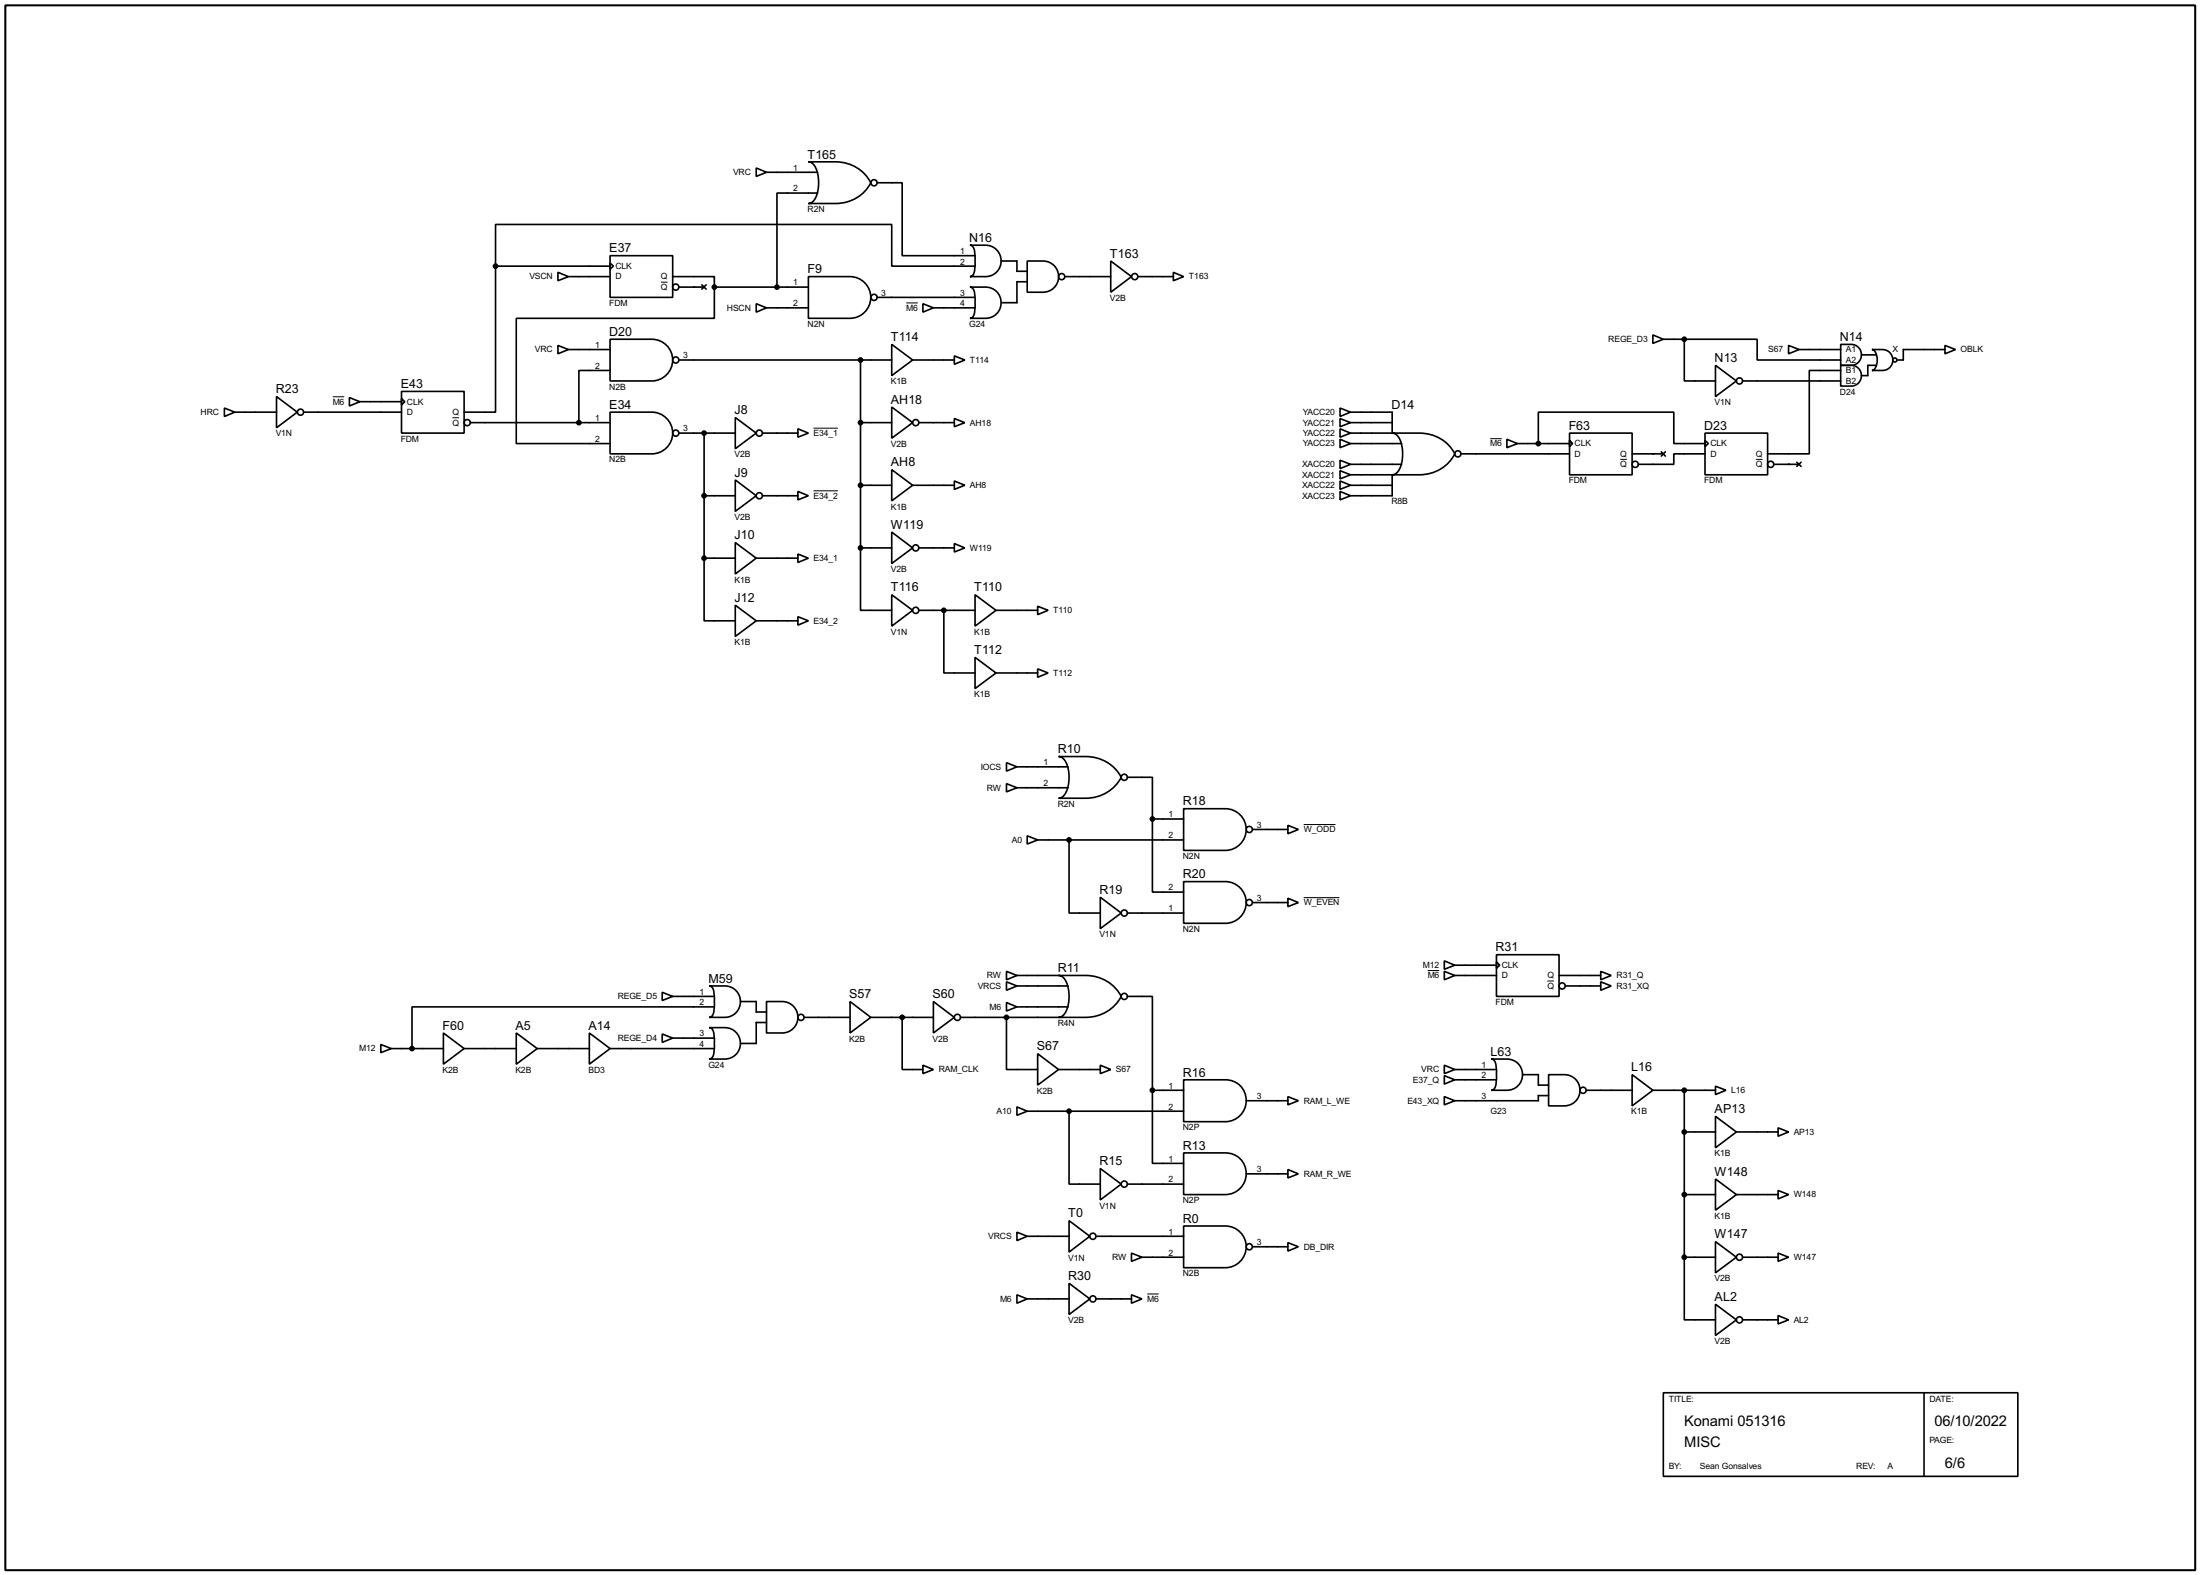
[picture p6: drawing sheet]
<svg xmlns="http://www.w3.org/2000/svg" width="536mm" height="383mm" viewBox="0 0 536 383" stroke-linecap="round" stroke-linejoin="round" font-family="sans-serif">
<path d="M1.3 1.3h533.4v381h-533.4z" fill="none" stroke="#000" stroke-width=".5"/>
<g fill="none" stroke="#000" stroke-width=".4">
<path d="M196.9 39.4h6.6a9.5 9.5 0 0 1 8.6 5.1 9.4 9.4 0 0 1-8.6 5.1h-6.6a3.2 3.2 0 0 0 2.3-3.2 7.9 7.9 0 0 0-1.3-6.6zM184.2 40.9l2.5 1.1-2.5 1zM186.7 42h12.5M199.2 47h-9.9v22.9M213.7 44.5h6.1v17.8h17.7M236.3 59.7h3.8a3.8 3.8 0 0 1 3.8 3.8 3.8 3.8 0 0 1-3.8 3.9h-3.8a1.73 1.73 0 0 0 1.2-2 16.7 16.7 0 0 0-.4-5.1l-.3-.4zM120.7 64.8v-10.1h96.5v10.1h20.3M120.7 64.8v35.6h-7.6M120.7 64.8h27.9M135.9 66.3l2.6 1.1-2.6 1zM138.5 67.4h10.1M148.6 62.3h15.3v10.1h-15.3z"/>
<path d="M148.6 64.1l.8 .7-.8 .8zM163.9 67.4h10.1v2.5M165.4 69.9h6.1M171 69.4l1 1M172 69.4l-1 1M174 69.9v7.6h-48.2v30.5h22.8M174 69.9h22.9M184.2 74l2.5 1-2.5 1zM186.7 75h10.2M196.9 67.4h10.2a5.1 5.1 0 0 1 5 5 5.1 5.1 0 0 1-5 5.1h-10.2zM213.7 72.4h23.8M224.8 74l2.6 1-2.6 1z"/>
<path d="M227.4 75h10.1M236.3 69.9h3.8a3.8 3.8 0 0 1 3.8 3.8 3.8 3.8 0 0 1-3.8 3.8h-3.8a1.73 1.73 0 0 0 1.2-1.9 16.4 16.4 0 0 0-.4-5.1l-.3-.4zM243.9 63.6h3.8v2.5h2.5M250.2 63.6h3.9a3.8 3.8 0 0 1 3.8 3.8 3.8 3.8 0 0 1-3.8 3.8h-3.9zM250.2 68.6h-2.5v5.1h-3.8M259.4 67.4h11.2M270.6 63.6l5 3.8-5 3.8zM277.2 67.4h8.6M285.8 66.3l2.5 1.1-2.5 1zM54.7 99.4l2.5 1-2.5 1zM67.4 96.6l5 3.8-5 3.8zM85.1 96.8l2.6 1-2.6 1.1z"/>
<path d="M87.7 97.8h10.1M97.8 95.3h15.3v10.2h-15.3zM97.8 97.1l.8 .7-.8 .8zM135.9 84.1l2.6 1-2.6 1.1zM138.5 85.1h10.1M148.6 82.6h10.2a5.1 5.1 0 0 1 5.1 5.1 5.1 5.1 0 0 1-5.1 5.1h-10.2zM148.6 90.2h-7.6v12.7M165.4 87.7h51.8M209.6 87.7v45.7M217.2 83.9l5.1 3.8-5.1 3.8zM217.2 99.1l5.1 3.8-5.1 3.8zM222.3 87.7h10.2"/>
<path d="M232.5 86.7l2.5 1-2.5 1zM326.4 99.4l2.6 1-2.6 1zM402.6 81.6l2.6 1-2.6 1zM405.2 82.6h5.1M410.3 82.6h17.7v5.1h20.4M410.3 82.6v10.2h7.6M417.9 89l5.1 3.8-5.1 3.8zM424.5 92.8h23.9M435.7 84.1l2.5 1-2.5 1.1zM438.2 85.1h10.2M448.4 83.9a5 5 0 0 1 4.1 .5 2.57 2.57 0 0 1 .8 2.8 2.57 2.57 0 0 1-2.4 1.8h-2.5zM448.4 89a5 5 0 0 1 4.1 .5 2.54 2.54 0 0 1 .8 2.8 2.54 2.54 0 0 1-2.4 1.7h-2.5z"/>
<path d="M448.4 90.2h-7.7v20.3h-10.1M453.4 86.4h3.6M456 85.1a5 5 0 0 1 4.1 .6 2.55 2.55 0 0 1 .8 2.8 2.55 2.55 0 0 1-2.4 1.7h-2.5a2.26 2.26 0 0 0 1.3-2.5 2.3 2.3 0 0 0-1.3-2.6zM457 89h-2v2.5h-1.6M473.8 84.1l2.5 1-2.5 1.1zM473.8 85.1h-10.2v2.6h-1.5M57.2 100.4h10.2M74 100.4h23.8M114.6 102.9h34M148.6 100.4h10.2a5.1 5.1 0 0 1 5.1 5 5.1 5.1 0 0 1-5.1 5.1h-10.2zM165.4 105.5h13.7M171.5 105.5v30.4"/>
<path d="M179.1 101.7l5.1 3.8-5.1 3.8zM179.1 116.9l5.1 3.8-5.1 3.8zM185.7 105.5h8.7M194.4 104.4l2.5 1.1-2.5 1zM194.4 119.7l2.5 1-2.5 1zM209.6 102.9h7.6M209.6 118.2h7.6M217.2 114.4l5.1 3.8-5.1 3.8zM222.3 118.2h10.2M223.8 102.9h8.7M232.5 101.9l2.5 1-2.5 1zM232.5 117.1l2.5 1.1-2.5 1z"/>
<path d="M326.4 101.9l2.6 1-2.6 1zM326.4 104.4l2.6 1.1-2.6 1zM326.4 107l2.6 1-2.6 1zM326.4 112.1l2.6 1-2.6 1zM326.4 114.6l2.6 1-2.6 1zM326.4 117.1l2.6 1.1-2.6 1zM326.4 119.7l2.6 1-2.6 1zM329 100.4h10.1v5.1h-10.1M329 102.9h10.1M329 108h12.4M329 113.1h12.4M329 115.6h10.1v5.1h-10.1"/>
<path d="M329 118.2h10.1M339.1 105.5h6.6a9.5 9.5 0 0 1 8.7 5 9.5 9.5 0 0 1-8.7 5.1h-6.6a3.2 3.2 0 0 0 2.4-3.1 7.7 7.7 0 0 0-1.3-6.6zM355.9 110.5h26.4M367.1 107l2.5 1-2.5 1zM369.6 108h12.7M374.7 108v-7.6h33v7.6h7.6M382.3 105.5h15.3v10.1h-15.3zM382.3 107.2l.8 .8-.8 .8zM397.6 110.5h7.6M404.7 110l1 1.1M405.7 110l-1 1.1M415.3 105.5h15.3v10.1h-15.3z"/>
<path d="M415.3 107.2l.8 .8-.8 .8zM415.3 110.5h-7.6v2.6h-8.6M432.1 113.1h6.1M437.7 112.6l1 1M438.7 112.6l-1 1M171.5 135.9v15.3h7.6M171.5 120.7h7.6M171.5 135.9h7.6M179.1 132.1l5.1 3.8-5.1 3.9zM184.2 135.9h10.2M185.7 120.7h8.7M194.4 134.9l2.5 1-2.5 1.1z"/>
<path d="M209.6 133.4v15.2h7.6M209.6 133.4h7.6M217.2 129.6l5.1 3.8-5.1 3.8zM223.8 133.4h8.7M232.5 132.4l2.5 1-2.5 1zM179.1 147.4l5.1 3.8-5.1 3.8zM184.2 151.2h10.2M194.4 150.2l2.5 1-2.5 1zM217.2 144.8l5.1 3.8-5.1 3.9zM223.8 148.6h13.7M229.9 148.6v15.3h7.6M237.5 144.8l5.1 3.8-5.1 3.9z"/>
<path d="M242.6 148.6h10.2M252.8 147.6l2.5 1-2.5 1.1zM237.5 160.1l5.1 3.8-5.1 3.8zM242.6 163.9h10.2M252.8 162.9l2.5 1-2.5 1zM245.2 185.7l2.5 1-2.5 1.1zM245.2 190.8l2.5 1-2.5 1zM247.7 186.7h12.5M247.7 191.8h12.5M257.9 184.2h6.6a9.6 9.6 0 0 1 8.6 5.1 9.6 9.6 0 0 1-8.6 5.1h-6.6a3.2 3.2 0 0 0 2.3-3.2 7.6 7.6 0 0 0-1.3-6.6zM274.6 189.3h6.1v10.1M280.7 199.4v17.8h7.6"/>
<path d="M280.7 199.4h7.6M288.3 196.9h10.2a5.1 5.1 0 0 1 5.1 5.1 5.1 5.1 0 0 1-5.1 5.1h-10.2zM250.2 203.5l2.6 1-2.6 1zM252.8 204.5h35.5M260.4 204.5v17.8h7.6M268 218.5l5.1 3.8-5.1 3.8zM288.3 214.7h10.2a5.1 5.1 0 0 1 5.1 5 5.1 5.1 0 0 1-5.1 5.1h-10.2zM305.1 219.8h8.6M305.1 202h8.6M313.7 218.7l2.6 1.1-2.6 1zM313.7 201l2.6 1-2.6 1zM245.2 236.5l2.5 1-2.5 1.1z"/>
<path d="M245.2 239.1l2.5 1-2.5 1zM247.7 237.5h10.2M257.9 237.5h6.6a9.6 9.6 0 0 1 8.6 5.1 9.6 9.6 0 0 1-8.6 5.1h-6.6a3.2 3.2 0 0 0 2.3-3.1 7.7 7.7 0 0 0-1.3-6.7zM274.6 222.3h13.7M351.8 234l2.6 1-2.6 1zM351.8 236.5l2.6 1-2.6 1.1zM354.4 237.5h10.1M354.4 235h10.1M364.5 232.5h15.3v10.1h-15.3zM364.5 234.2l.8 .8-.8 .8zM379.8 237.5h10.1M389.9 236.5l2.6 1-2.6 1.1z"/>
<path d="M389.9 239.1l2.6 1-2.6 1zM92.8 254.3l2.5 1-2.5 1zM95.3 255.3h12.7M108 251.5l5.1 3.8-5.1 3.8zM113.1 255.3h12.7M125.8 251.5l5.1 3.8-5.1 3.8zM130.9 255.3h12.7M143.6 251.5l5 3.8-5 3.8zM148.6 255.3h25.4M161.3 241.6l2.6 1-2.6 1zM161.3 251.8l2.6 1-2.6 1zM163.9 242.6h10.1"/>
<path d="M163.9 252.8h10.1M172.8 240.1h3.8a3.8 3.8 0 0 1 3.8 3.8 3.8 3.8 0 0 1-3.8 3.8h-3.8a1.73 1.73 0 0 0 1.2-2 16.5 16.5 0 0 0-.4-5l-.3-.5zM172.8 250.2h3.8a3.8 3.8 0 0 1 3.8 3.8 3.8 3.8 0 0 1-3.8 3.9h-3.8a1.73 1.73 0 0 0 1.2-2 16.7 16.7 0 0 0-.4-5.1l-.3-.4zM174 245.2h-73.6v10.1M180.4 243.9h3.8v2.5h2.5M186.7 243.9h3.9a3.8 3.8 0 0 1 3.8 3.8 3.8 3.8 0 0 1-3.8 3.8h-3.9zM186.7 249h-2.5v5.1h-3.8M195.9 247.7h11.2M207.1 243.9l5 3.8-5 3.8zM212.1 247.7h15.3M219.8 247.7v12.7h5M224.8 259.4l2.6 1-2.6 1z"/>
<path d="M227.4 243.9l5.1 3.8-5.1 3.8zM234 247.7h23.9M245.2 244.1l2.5 1.1-2.5 1zM245.2 247.7v12.7h7.6M247.7 240.1h12.5M247.7 245.2h12.5M252.8 256.6l5.1 3.8-5.1 3.8zM268 259.4l2.6 1-2.6 1zM274.6 242.6h6.1v22.9M351.8 259.4l2.6 1-2.6 1zM363.3 257.9h3.8a3.8 3.8 0 0 1 3.8 3.8 3.8 3.8 0 0 1-3.8 3.8h-3.8a1.73 1.73 0 0 0 1.2-2 16.4 16.4 0 0 0-.4-5l-.3-.5zM381.3 240.1h8.6"/>
<path d="M247.7 269.5l2.5 1.1-2.5 1zM250.2 270.6h38.1M257.9 260.4h10.1M260.4 270.6v17.7h7.6M280.7 265.5v17.8h7.6M280.7 265.5h7.6M288.3 262.9h10.2a5.1 5.1 0 0 1 5.1 5.1 5.1 5.1 0 0 1-5.1 5.1h-10.2zM303.6 268h10.1M313.7 267l2.6 1-2.6 1zM351.8 261.9l2.6 1-2.6 1.1zM351.8 267l2.6 1-2.6 1zM354.4 260.4h10.1"/>
<path d="M354.4 262.9h10.1M370.9 261.7h3.8v2.5h2.5M377.2 261.7h3.9a3.8 3.8 0 0 1 3.8 3.8 3.8 3.8 0 0 1-3.8 3.8h-3.9zM377.2 266.8h-2.5v1.2h-20.3M386.4 265.5h11.2M397.6 261.7l5 3.8-5 3.8zM402.6 265.5h15.3M410.3 275.6h7.6M410.3 265.5v40.6M417.9 271.8l5.1 3.8-5.1 3.9zM417.9 264.5l2.5 1-2.5 1zM423 275.6h10.1"/>
<path d="M433.1 274.6l2.6 1-2.6 1.1zM260.4 297.2l5.1 3.8-5.1 3.9zM268 284.5l5.1 3.8-5.1 3.9zM274.6 288.3h13.7M288.3 298.5h10.2a5.1 5.1 0 0 1 5.1 5.1 5.1 5.1 0 0 1-5.1 5.1h-10.2zM288.3 280.7h10.2a5.1 5.1 0 0 1 5.1 5.1 5.1 5.1 0 0 1-5.1 5.1h-10.2zM303.6 285.8h10.1M313.7 284.8l2.6 1-2.6 1zM410.3 290.9h7.6M417.9 287.1l5.1 3.8-5.1 3.8zM423 290.9h10.1M433.1 289.9l2.6 1-2.6 1z"/>
<path d="M247.7 300l2.5 1-2.5 1.1zM247.7 315.3l2.5 1-2.5 1zM250.2 301h10.2M250.2 316.3h10.2M260.4 312.5l5.1 3.8-5.1 3.8zM267 301h21.3M267 316.3h8.6M275.6 305.1l2.6 1-2.6 1zM275.6 315.3l2.6 1-2.6 1zM278.2 306.1h10.1M305.1 303.6h8.6M313.7 302.6l2.6 1-2.6 1z"/>
<path d="M410.3 306.1v15.3h7.6M410.3 306.1h7.6M417.9 317.6l5.1 3.8-5.1 3.8zM417.9 302.3l5.1 3.8-5.1 3.8zM424.5 306.1h8.6M433.1 305.1l2.6 1-2.6 1zM405.2 339.1h86.3v20.4h-86.3zM424.5 321.4h8.6M433.1 320.3l2.6 1.1-2.6 1zM468.7 339.1v20.4"/>
<circle cx="212.9" cy="44.5" r=".75"/>
<circle cx="164.6" cy="69.9" r=".75"/>
<circle cx="212.9" cy="72.4" r=".75"/>
<circle cx="258.6" cy="67.4" r=".75"/>
<circle cx="276.4" cy="67.4" r=".75"/>
<circle cx="164.6" cy="87.7" r=".75"/>
<circle cx="423.7" cy="92.8" r=".75"/>
<circle cx="461.5" cy="87.7" r=".5"/>
<circle cx="73.2" cy="100.4" r=".75"/>
<circle cx="113.8" cy="102.9" r=".75"/>
<circle cx="164.6" cy="105.5" r=".75"/>
<circle cx="184.9" cy="105.5" r=".75"/>
<circle cx="223" cy="102.9" r=".75"/>
<circle cx="355.1" cy="110.5" r=".75"/>
<circle cx="398.3" cy="113.1" r=".75"/>
<circle cx="431.3" cy="113.1" r=".75"/>
<circle cx="184.9" cy="120.7" r=".75"/>
<circle cx="223" cy="133.4" r=".75"/>
<circle cx="223" cy="148.6" r=".75"/>
<circle cx="273.8" cy="189.3" r=".75"/>
<circle cx="304.3" cy="219.8" r=".75"/>
<circle cx="304.3" cy="202" r=".75"/>
<circle cx="273.8" cy="222.3" r=".75"/>
<circle cx="195.1" cy="247.7" r=".75"/>
<circle cx="233.2" cy="247.7" r=".75"/>
<circle cx="273.8" cy="242.6" r=".75"/>
<circle cx="380.5" cy="240.1" r=".75"/>
<circle cx="385.6" cy="265.5" r=".75"/>
<circle cx="273.8" cy="288.3" r=".75"/>
<circle cx="266.2" cy="316.3" r=".75"/>
<circle cx="266.2" cy="301" r=".75"/>
<circle cx="304.3" cy="303.6" r=".75"/>
<circle cx="423.7" cy="306.1" r=".75"/>
<circle cx="423.7" cy="321.4" r=".75"/>
</g>
<g fill="#000">
<circle cx="169" cy="69.9" r=".2"/>
<circle cx="402.6" cy="110.5" r=".2"/>
<circle cx="435.7" cy="113.1" r=".2"/>
</g>
<g fill="#000" stroke="#000" stroke-width=".4">
<circle cx="120.7" cy="64.8" r=".5"/>
<circle cx="174" cy="69.9" r=".5"/>
<circle cx="189.2" cy="69.9" r=".5"/>
<circle cx="209.6" cy="87.7" r=".5"/>
<circle cx="410.2" cy="82.6" r=".5"/>
<circle cx="141" cy="102.9" r=".5"/>
<circle cx="171.5" cy="105.5" r=".5"/>
<circle cx="209.6" cy="102.9" r=".5"/>
<circle cx="209.6" cy="118.2" r=".5"/>
<circle cx="374.7" cy="108" r=".5"/>
<circle cx="171.5" cy="120.7" r=".5"/>
<circle cx="171.5" cy="135.9" r=".5"/>
<circle cx="209.6" cy="133.4" r=".5"/>
<circle cx="229.9" cy="148.6" r=".5"/>
<circle cx="280.7" cy="199.4" r=".5"/>
<circle cx="260.4" cy="204.5" r=".5"/>
<circle cx="100.3" cy="255.3" r=".5"/>
<circle cx="219.7" cy="247.7" r=".5"/>
<circle cx="245.1" cy="247.7" r=".5"/>
<circle cx="260.4" cy="270.6" r=".5"/>
<circle cx="280.7" cy="265.5" r=".5"/>
<circle cx="410.2" cy="275.6" r=".5"/>
<circle cx="410.2" cy="265.5" r=".5"/>
<circle cx="410.2" cy="290.9" r=".5"/>
<circle cx="410.2" cy="306.1" r=".5"/>
</g>
<g fill="none" stroke="#000" stroke-width=".24">
<path d="M161 68.7h1.6M220.8 73.8h2.8M81.1 96.6h2.8M110.2 101.7h1.6M198.2 104.3h5.9M198.2 119.5h5.9M363 106.8h2.8M394.7 111.9h1.6M427.7 111.9h1.6M317.6 218.6h8.7M317.6 200.8h7.7M347.8 236.3h2.8"/>
<path d="M376.9 238.9h1.6M279.5 315.1h2.8"/>
</g>
<g font-size="4">
<text x="410.3" y="347.3">Konami 051316</text>
<text x="471.2" y="347.3">06/10/2022</text>
<text x="410.3" y="352.4">MISC</text>
<text x="473.8" y="357.4">6/6</text>
</g>
<g font-size="3.4">
<text x="196.7" y="38.6">T165</text>
<text x="236.1" y="58.9">N16</text>
<text x="148.4" y="61.4">E37</text>
<text x="270.4" y="62.8">T163</text>
<text x="196.7" y="66.6">F9</text>
<text x="148.4" y="81.8">D20</text>
<text x="217" y="83.1">T114</text>
<text x="448.2" y="83.1">N14</text>
<text x="417.7" y="88.2">N13</text>
<text x="67.2" y="95.8">R23</text>
<text x="97.6" y="94.5">E43</text>
<text x="148.4" y="99.5">E34</text>
<text x="178.9" y="100.9">J8</text>
<text x="217" y="98.3">AH18</text>
<text x="338.9" y="99.5">D14</text>
<text x="382.1" y="104.7">F63</text>
<text x="415.1" y="104.7">D23</text>
<text x="217" y="113.6">AH8</text>
<text x="178.9" y="116.1">J9</text>
<text x="178.9" y="131.3">J10</text>
<text x="217" y="128.8">W119</text>
<text x="217" y="144">T116</text>
<text x="237.3" y="144">T110</text>
<text x="178.9" y="146.6">J12</text>
<text x="237.3" y="159.3">T112</text>
<text x="257.7" y="183.4">R10</text>
<text x="288.1" y="196.1">R18</text>
<text x="288.1" y="213.9">R20</text>
<text x="267.8" y="217.7">R19</text>
<text x="364.3" y="231.7">R31</text>
<text x="172.6" y="239.3">M59</text>
<text x="257.7" y="236.7">R11</text>
<text x="206.9" y="243.1">S57</text>
<text x="227.2" y="243.1">S60</text>
<text x="107.8" y="250.7">F60</text>
<text x="125.6" y="250.7">A5</text>
<text x="143.4" y="250.7">A14</text>
<text x="252.6" y="255.8">S67</text>
<text x="363.1" y="257.1">L63</text>
<text x="288.1" y="262.1">R16</text>
<text x="397.4" y="260.9">L16</text>
<text x="417.7" y="271">AP13</text>
<text x="288.1" y="279.9">R13</text>
<text x="267.8" y="283.7">R15</text>
<text x="417.7" y="286.3">W148</text>
<text x="260.2" y="296.4">T0</text>
<text x="288.1" y="297.7">R0</text>
<text x="417.7" y="301.5">W147</text>
<text x="260.2" y="311.7">R30</text>
<text x="417.7" y="316.8">AL2</text>
</g>
<g font-size="2.4">
<text x="193.2" y="41.6">1</text>
<text x="178.6" y="42.7">VRC</text>
<text x="193.2" y="46.6">2</text>
<text x="196.7" y="51.6">R2N</text>
<text x="149.9" y="65.5">CLK</text>
<text x="233.9" y="61.9">1</text>
<text x="233.9" y="64.4">2</text>
<text x="129" y="68.1">VSCN</text>
<text x="149.9" y="68.1">D</text>
<text x="161" y="68.1">Q</text>
<text x="161" y="70.6">Q</text>
<text x="193.2" y="69.5">1</text>
<text x="214.7" y="72">3</text>
<text x="233.9" y="72">3</text>
<text x="289.6" y="68.1">T163</text>
<text x="148.4" y="74.5">FDM</text>
<text x="177.1" y="75.6">HSCN</text>
<text x="193.2" y="74.6">2</text>
<text x="220.8" y="75.6">M6</text>
<text x="233.9" y="74.6">4</text>
<text x="270.4" y="73.3">V2B</text>
<text x="196.7" y="79.6">N2N</text>
<text x="236.1" y="79.6">G24</text>
<text x="391.8" y="83.3">REGE_D3</text>
<text x="130.3" y="85.8">VRC</text>
<text x="145" y="84.7">1</text>
<text x="145" y="89.8">2</text>
<text x="166.4" y="87.3">3</text>
<text x="236.3" y="88.4">T114</text>
<text x="430.7" y="85.8">S67</text>
<text x="449.6" y="85.8">A1</text>
<text x="449.6" y="88.4">A2</text>
<text x="461" y="85.8">X</text>
<text x="477.6" y="85.8">OBLK</text>
<text x="148.4" y="94.9">N2B</text>
<text x="217" y="93.6">K1B</text>
<text x="449.6" y="90.9">B1</text>
<text x="449.6" y="93.5">B2</text>
<text x="48.9" y="101">HRC</text>
<text x="81.1" y="98.5">M6</text>
<text x="99.1" y="98.5">CLK</text>
<text x="99.1" y="101">D</text>
<text x="110.2" y="101">Q</text>
<text x="317.4" y="101">YACC20</text>
<text x="417.7" y="98.7">V1N</text>
<text x="448.2" y="96.1">D24</text>
<text x="67.2" y="106.3">V1N</text>
<text x="97.6" y="107.6">FDM</text>
<text x="110.2" y="103.6">Q</text>
<text x="145" y="102.5">1</text>
<text x="145" y="107.6">2</text>
<text x="166.4" y="105.1">3</text>
<text x="198.2" y="106.2">E34_1</text>
<text x="236.3" y="103.6">AH18</text>
<text x="317.4" y="103.6">YACC21</text>
<text x="317.4" y="106.2">YACC22</text>
<text x="148.4" y="112.6">N2B</text>
<text x="178.9" y="111.4">V2B</text>
<text x="217" y="108.8">V2B</text>
<text x="317.2" y="113.7">XACC20</text>
<text x="317.4" y="108.7">YACC23</text>
<text x="363" y="108.7">M6</text>
<text x="383.6" y="108.7">CLK</text>
<text x="383.6" y="111.2">D</text>
<text x="394.7" y="111.2">Q</text>
<text x="394.7" y="113.7">Q</text>
<text x="416.6" y="108.7">CLK</text>
<text x="416.6" y="111.2">D</text>
<text x="427.7" y="111.2">Q</text>
<text x="427.7" y="113.7">Q</text>
<text x="236.3" y="118.9">AH8</text>
<text x="317.2" y="116.3">XACC21</text>
<text x="317.2" y="118.9">XACC22</text>
<text x="382.1" y="117.7">FDM</text>
<text x="415.1" y="117.7">FDM</text>
<text x="198.2" y="121.4">E34_2</text>
<text x="217" y="124.1">K1B</text>
<text x="317.2" y="121.4">XACC23</text>
<text x="338.9" y="122.8">R8B</text>
<text x="178.9" y="126.6">V2B</text>
<text x="198.2" y="136.6">E34_1</text>
<text x="236.3" y="134.1">W119</text>
<text x="178.9" y="141.8">K1B</text>
<text x="217" y="139.3">V2B</text>
<text x="256.6" y="149.3">T110</text>
<text x="198.2" y="151.9">E34_2</text>
<text x="217" y="154.5">V1N</text>
<text x="237.3" y="154.5">K1B</text>
<text x="178.9" y="157.1">K1B</text>
<text x="256.6" y="164.6">T112</text>
<text x="237.3" y="169.8">K1B</text>
<text x="238.9" y="187.4">IOCS</text>
<text x="254.2" y="186.3">1</text>
<text x="254.2" y="191.4">2</text>
<text x="240.4" y="192.5">RW</text>
<text x="257.7" y="196.5">R2N</text>
<text x="284.7" y="199">1</text>
<text x="306.1" y="201.6">3</text>
<text x="317.6" y="202.7">W_ODD</text>
<text x="246.5" y="205.2">A0</text>
<text x="284.7" y="204.1">2</text>
<text x="288.1" y="209.2">N2N</text>
<text x="284.7" y="221.9">1</text>
<text x="284.7" y="216.8">2</text>
<text x="306.1" y="219.4">3</text>
<text x="317.6" y="220.5">W_EVEN</text>
<text x="288.1" y="226.9">N2N</text>
<text x="267.8" y="228.2">V1N</text>
<text x="240.4" y="238.2">RW</text>
<text x="346.6" y="235.7">M12</text>
<text x="347.8" y="238.2">M6</text>
<text x="365.8" y="235.7">CLK</text>
<text x="365.8" y="238.2">D</text>
<text x="376.9" y="238.2">Q</text>
<text x="393.8" y="238.2">R31_Q</text>
<text x="150.5" y="243.3">REGE_D5</text>
<text x="170.4" y="242.2">1</text>
<text x="170.4" y="244.8">2</text>
<text x="238.2" y="240.8">VRCS</text>
<text x="241.1" y="245.9">M6</text>
<text x="364.3" y="244.7">FDM</text>
<text x="376.9" y="240.8">Q</text>
<text x="393.8" y="240.8">R31_XQ</text>
<text x="257.7" y="249.8">R4N</text>
<text x="87.5" y="256">M12</text>
<text x="150.5" y="253.5">REGE_D4</text>
<text x="170.4" y="252.4">3</text>
<text x="170.4" y="254.9">4</text>
<text x="206.9" y="253.6">K2B</text>
<text x="227.2" y="253.6">V2B</text>
<text x="107.8" y="261.2">K2B</text>
<text x="125.6" y="261.2">K2B</text>
<text x="143.4" y="261.2">BD3</text>
<text x="172.6" y="260">G24</text>
<text x="228.7" y="261.1">RAM_CLK</text>
<text x="271.8" y="261.1">S67</text>
<text x="344.2" y="263.6">E37_Q</text>
<text x="346.2" y="261.1">VRC</text>
<text x="360.9" y="260">1</text>
<text x="360.9" y="262.5">2</text>
<text x="252.6" y="266.3">K2B</text>
<text x="284.7" y="265.1">1</text>
<text x="306.1" y="267.6">3</text>
<text x="317.6" y="268.7">RAM_L_WE</text>
<text x="342.8" y="268.7">E43_XQ</text>
<text x="360.9" y="267.6">3</text>
<text x="421.7" y="266.2">L16</text>
<text x="242.8" y="271.3">A10</text>
<text x="284.7" y="270.2">2</text>
<text x="288.1" y="275.2">N2P</text>
<text x="363.1" y="271.4">G23</text>
<text x="397.4" y="271.4">K1B</text>
<text x="417.7" y="281.6">K1B</text>
<text x="436.9" y="276.3">AP13</text>
<text x="284.7" y="282.9">1</text>
<text x="284.7" y="287.9">2</text>
<text x="306.1" y="285.4">3</text>
<text x="317.6" y="286.5">RAM_R_WE</text>
<text x="288.1" y="293">N2P</text>
<text x="436.9" y="291.6">W148</text>
<text x="267.8" y="294.3">V1N</text>
<text x="417.7" y="296.8">K1B</text>
<text x="240.7" y="301.7">VRCS</text>
<text x="284.7" y="300.6">1</text>
<text x="284.7" y="305.7">2</text>
<text x="306.1" y="303.2">3</text>
<text x="317.6" y="304.3">DB_DIR</text>
<text x="260.2" y="307">V1N</text>
<text x="270.9" y="306.8">RW</text>
<text x="288.1" y="310.8">N2B</text>
<text x="436.9" y="306.8">W147</text>
<text x="243.6" y="317">M6</text>
<text x="279.5" y="317">M6</text>
<text x="417.7" y="312">V2B</text>
<text x="260.2" y="322.2">V2B</text>
<text x="436.9" y="322.1">AL2</text>
<text x="417.7" y="327.3">V2B</text>
<text x="406.5" y="341.3">TITLE:</text>
<text x="470" y="341.3">DATE:</text>
<text x="470" y="351.4">PAGE:</text>
<text x="406.5" y="357.8">BY:</text>
<text x="414.1" y="357.8">Sean Gonsalves</text>
<text x="452.2" y="357.8">REV:</text>
<text x="459.8" y="357.8">A</text>
</g>
</svg>
